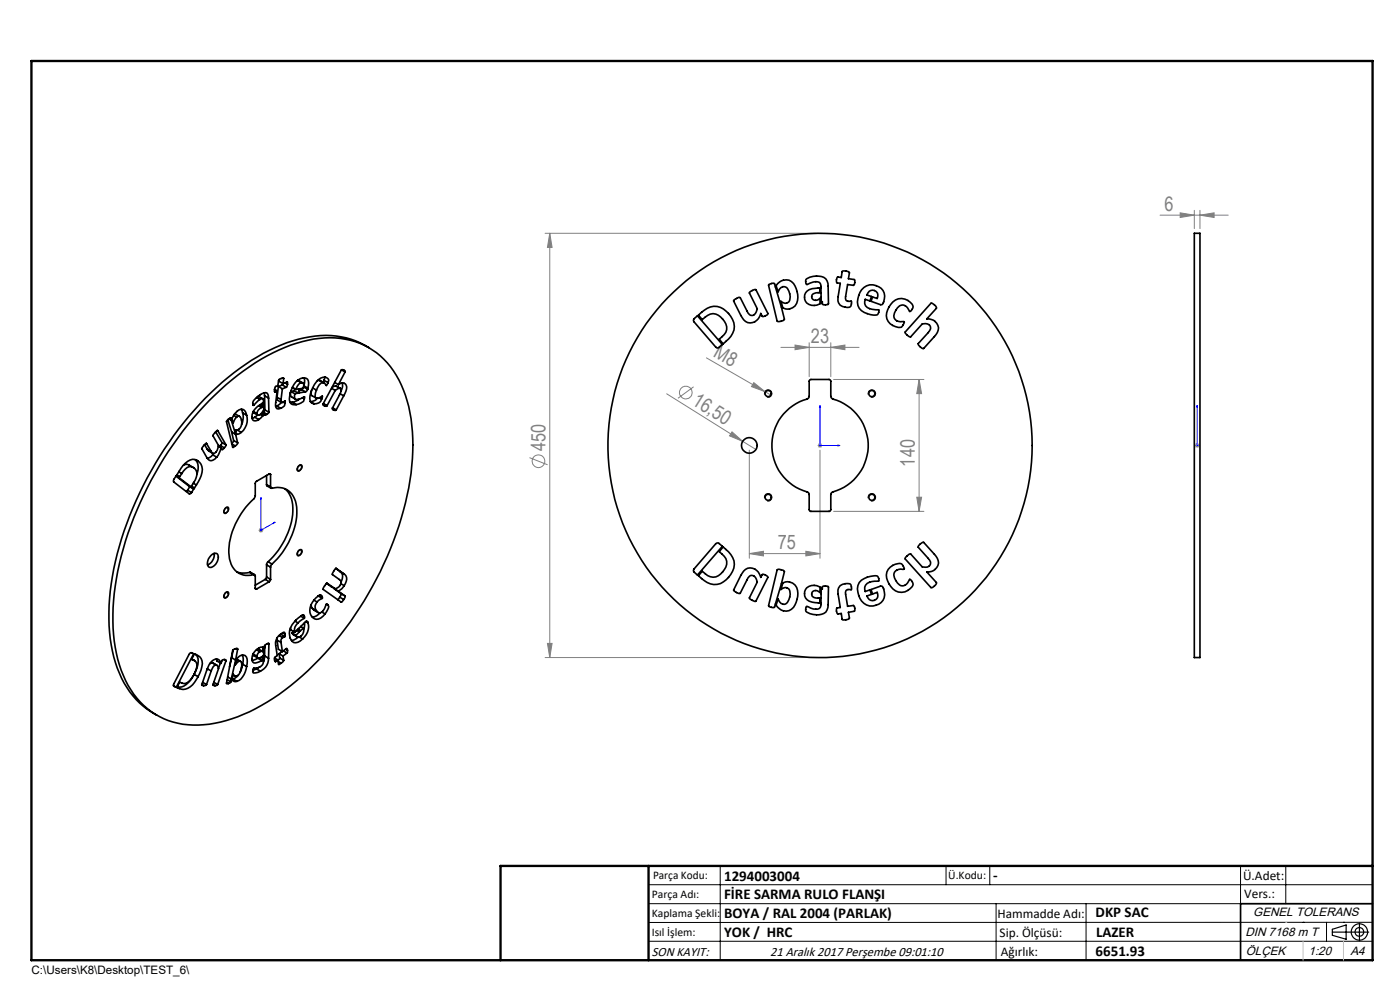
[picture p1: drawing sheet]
<svg xmlns="http://www.w3.org/2000/svg" width="297mm" height="210mm" viewBox="0 0 297 210" stroke-linecap="round" stroke-linejoin="round" font-family="sans-serif">
<g fill="none" stroke="#808080" stroke-width=".21">
<path d="M115.6 49.5h57.4M116.6 49.5v90M116.6 49.5l.5 3h-1zM246.1 45.6h14.5M250.4 45.1l3 .5-3 .5zM253.4 44.6v3.9M254.6 45.6l3-.5v1zM254.6 44.6v3.9M149.9 75.9l12.4 7.2M165.7 73.7h16.5M168.7 73.2l3 .5-3 .5zM171.7 72.7v7.2"/>
<path d="M176.2 73.7l3-.5v1zM176.2 72.7v7.2M112.3 97.1l3.9 1.5M141.4 83.5l16.2 10.1M147.1 82l-3.3 2.5M155.3 91.6l2.3 2-2.8-1.1zM157.6 93.6l2.8 1.7M159 95.5v22.9M159.9 81.2l2.4 1.9-2.9-1.1zM162.3 83.1l1.4 .8M173.5 94.5h.9M173.6 94.1l.7 .8"/>
<path d="M174 95.5v22.9M174 94v1M174.3 94.1l-.7 .8M176.8 80.5h19.2M195 80.5v28M195 80.5l.5 3h-1zM253.4 94.5h1.1M253.6 94.1l.7 .8M254 94v1M254.3 94.1l-.7 .8M54.9 112.5h.9M55 112.1l.7 .7"/>
<path d="M55.4 112v1M55.7 112.1l-.7 .7M159 117.4l3-.5v1zM159 117.4h15M171 116.9l3 .5-3 .5zM176.8 108.5h19.2M194.5 105.5h1l-.5 3zM115.6 139.5h57.4M116.1 136.5h1l-.5 3z"/>
<circle cx="114.2" cy="97.8" r="1.35"/>
<circle cx="145.5" cy="83.3" r="1.34"/>
</g>
<g fill="none" stroke="#000" stroke-width=".21">
<path d="M63.3 98.9a.48 .48 0 0 1 .7-.3 .48 .48 0 0 1 0 .8l-.3 .4a.43 .43 0 0 1-.6 .1 .43 .43 0 0 1-.1-.6zM162.2 83.7a.8 .8 0 0 1 .7-1 .8 .8 0 0 1 .8 .9 .8 .8 0 0 1-1 .7M184.2 83.7a.8 .8 0 0 1 .7-1 .8 .8 0 0 1 .9 .9 .8 .8 0 0 1-1.1 .7M47.7 107.8a.48 .48 0 0 1 .7-.2 .48 .48 0 0 1 .1 .7l-.3 .4a.43 .43 0 0 1-.6 .2 .43 .43 0 0 1-.1-.6zM63.3 116.8a.48 .48 0 0 1 .7-.2 .48 .48 0 0 1 0 .7l-.4 .6h-.5l-.1-.4zM162.2 105.7a.8 .8 0 0 1 .7-1 .8 .8 0 0 1 .8 .8 .8 .8 0 0 1-1 .7M184.2 105.7a.8 .8 0 0 1 .7-1 .8 .8 0 0 1 .9 .8 .8 .8 0 0 1-1.1 .7M47.7 125.8a.48 .48 0 0 1 .7-.3 .48 .48 0 0 1 .1 .8l-.3 .4a.43 .43 0 0 1-.6 .2 .43 .43 0 0 1-.1-.7zM137.6 187.7h153.6M137.6 191.7h153.6M137.6 199.7h153.6M152.8 183.7v20"/>
<path d="M200.7 183.7v4M210 183.7v4M211.3 191.7v12M230.4 191.7v12M263.2 183.7v20M272.8 183.7v8M276.4 195.6h.1M281.4 195.6v4.1M285 195.6h.1M291.2 195.6l-153.6 .1"/>
</g>
<g fill="none" stroke="#000" stroke-width=".25">
<path d="M282.6 197.7h7.8M282.6 197.1l3-.9v3l-3-.8zM288.4 195.8v3.8M106.2 203.7h185"/>
<circle cx="288.4" cy="197.7" r="1.74"/>
<circle cx="288.4" cy="197.7" r=".93"/>
</g>
<path d="M174 86l.1 .4h-.3zM174 86v8.5h4.2M177.8 94.4l.4 .1-.4 .1zM254 94.4v.2zM254 86v.4v-.4M254 94.5h.1M254 86v8.5M55.4 105.6v.3l-.1 .1zM55.4 105.6v6.9l2.9-1.7M58 110.8h.3l-.3 .2z" fill="none" stroke="#00f" stroke-width=".21"/>
<path d="M291.2 191.7h-28v12" fill="none" stroke="#000" stroke-width=".35"/>
<path d="M6.7 12.9h284.5v190.8h-284.5zM137.6 183.7v20M291.2 183.7h-185v20" fill="none" stroke="#000" stroke-width=".5"/>
<path d="M276.4 199.7v4M285 199.7v4" fill="none" stroke="#c0c0c0" stroke-width=".21"/>
<path d="M272.8 195.6h.1" fill="none" stroke="#c0c0c0" stroke-width=".25"/>
<g fill="#00f">
<path d="M177.8 94.4l.4 .1-.4 .1zM174 86l.1 .4h-.3z"/>
<path d="M254 94.4v.2zM254 86v.4zM58 110.8h.3l-.3 .2zM55.4 105.6v.3l-.1 .1z"/>
</g>
<g fill="#808080">
<path d="M155.3 91.6l2.3 2-2.8-1.1z"/>
<path d="M159.9 81.2l2.4 1.9-2.9-1.1z"/>
<path d="M168.7 73.2l3 .5-3 .5zM176.2 73.7l3-.5v1zM250.4 45.1l3 .5-3 .5zM254.6 45.6l3-.5v1z"/>
<path d="M159 117.4l3-.5v1zM171 116.9l3 .5-3 .5z"/>
<path d="M116.6 49.5l.5 3h-1zM116.1 136.5h1l-.5 3zM195 80.5l.5 3h-1zM194.5 105.5h1l-.5 3z"/>
</g>
<g fill="none" stroke="#000" stroke-width=".35">
<path d="M171 59.3a3.7 3.7 0 0 1 4.2-.1l.4 .9 .2 4.3a1.04 1.04 0 0 1-1.4 0v-.4l-.2 .3v-2.2a2.35 2.35 0 0 0-.4-2.2 3.2 3.2 0 0 0-2.6 .5l-.2-.3zM178.7 57.5a1.77 1.77 0 0 1 1.5 .3l-.2 1.3 1.2 .2a.95 .95 0 0 1-.2 1.2l-1.2-.1-.4 2.5a.88 .88 0 0 0 .3 .9 .88 .88 0 0 0 .9 .1v.1a.94 .94 0 0 1-.2 1 .94 .94 0 0 1-1.1 .1 1.68 1.68 0 0 1-1.5-2.2l.5-2.8-.7-.1a.9 .9 0 0 1 .2-1.2l.7 .1zM253.4 49.5h1.2v90h-1.2zM72.5 78.4l.7 .5M73.2 78.9a.52 .52 0 0 0-.8-.4l-3.9 7.2 .1 .3 .3 .1M73.2 78.9l-1.4 2.7M78.3 73.8a18.2 18.2 0 0 0-15-1.8 44.9 44.9 0 0 0-19.8 12.5 73.9 73.9 0 0 0-20.1 40.9 33.1 33.1 0 0 0 2.9 19.5 16.8 16.8 0 0 0 7 6.8M147.3 67.6l.7-.6 5.2 6.1-.7 .6a.43 .43 0 0 1-.7-.1l-4.6-5.3a.47 .47 0 0 1 .1-.7zM148.2 66.8a4.4 4.4 0 0 1 4.7-1.6 4.8 4.8 0 0 1 2.8 4.8 5.6 5.6 0 0 1-2.3 2.9l-.8-.9a3.2 3.2 0 0 0 1.6-2.7 3.7 3.7 0 0 0-2.9-2.8 3.9 3.9 0 0 0-2.3 1.3zM155.7 63.7l.9-.6h.4l1.5 2.9a1 1 0 0 0 .9 .9 1 1 0 0 0 1-.8l.3-.6-1.7-3.3a1.19 1.19 0 0 1 1.3-.8l2.6 5.1a1.02 1.02 0 0 1-1.2 .6l-.3-.6a2.16 2.16 0 0 1-1.9 2 2.16 2.16 0 0 1-2.3-1.6l-1.6-3zM163.1 60.4l.9-.3h.3l2.1 7.6a1.13 1.13 0 0 1-1.5 .4zM165 60.1a2.25 2.25 0 0 1 2.3-.7 2.25 2.25 0 0 1 1.6 1.8 3.8 3.8 0 0 1-.2 3.7 2.16 2.16 0 0 1-2.6 .4l-.4-1.4a1.13 1.13 0 0 0 1.4 .3 1.13 1.13 0 0 0 .5-1.3 2.68 2.68 0 0 0-.9-2 .98 .98 0 0 0-1.3 .4l-.3 .6-.5-1.3z"/>
<path d="M171.2 61.7a4 4 0 0 1 2.7-.6v1h-.8a.84 .84 0 0 0-.9 1.1 .84 .84 0 0 0 1.4 .4l.4-.3v1.1a2.01 2.01 0 0 1-2.3 .2 2.01 2.01 0 0 1-1-2.1zM183.3 61a2.68 2.68 0 0 1 3.5 0 2.68 2.68 0 0 1 .5 3.4l-.2 .2h-.3l-2-.7 .3-.9 1 .3a1.18 1.18 0 0 0-.7-1.7 1.18 1.18 0 0 0-1.5 1l1 .3-.4 .9-.9-.3a1.5 1.5 0 0 0 1.4 2.1l1.4 .1a.85 .85 0 0 1-.2 .9 .85 .85 0 0 1-.9 .2 3.7 3.7 0 0 1-3.3-2 4.3 4.3 0 0 1 1.3-3.8zM189.4 64.1a2.66 2.66 0 0 1 4.3 1l-.2 .5-.4 .5a2.58 2.58 0 0 0-1.6-1.4 2.49 2.49 0 0 0-1.7 2.9 2.64 2.64 0 0 0 2 .7 1.42 1.42 0 0 1-.9 1.2 2.68 2.68 0 0 1-2.6-1.5 2.68 2.68 0 0 1 .3-2.9zM197.5 64.3a1.31 1.31 0 0 1 1.1 1.1l-2 2.3a2.1 2.1 0 0 1 2.3 1.2 2.1 2.1 0 0 1-.7 2.5l-2.2 2.5a1.11 1.11 0 0 1-1.2-1l2.1-2.4a1.02 1.02 0 0 0 .5-1.2 1.02 1.02 0 0 0-1.1-.7l-.6 .1-2.5 2.7a1.2 1.2 0 0 1-1.2-1zM38.9 98.7a1.06 1.06 0 0 1 1.2 0l.9 .5M41.4 97.5a2.45 2.45 0 0 1 .4 3M41.6 97.6l.4 .2M42 97.8a2.45 2.45 0 0 1 .7 3.1l-1 2M42 97.8a1.87 1.87 0 0 0-2.7 .4l-.9 1.1-.9 1.4 .6 .4 .5-.6M43.4 94.3l.6 1M43.7 94l.1 .1M43.8 94.1a1.36 1.36 0 0 0-1 1l1.1 2a1.01 1.01 0 0 0 1.7 .2l.4-.3"/>
<path d="M43.8 94.1l1 1.7M44 95.3l.3 .3M44 95.3l.8 .5M44.3 95.7l.8 .5M44.4 85a47.4 47.4 0 0 1 18.5-12.2 18.5 18.5 0 0 1 16.1 1.5 19.7 19.7 0 0 1 8 13.2 50.3 50.3 0 0 1-2.9 25.7 72.1 72.1 0 0 1-24.9 34.1 34.3 34.3 0 0 1-16 6.4 16.1 16.1 0 0 1-17-10.4 36.4 36.4 0 0 1-1.5-20.5 74.6 74.6 0 0 1 19.7-37.8zM45.1 96.5l-.3 .3-.8 .4M45.1 96.5l.9 .5M45.3 96.2l-.2 .3M45.8 91.6l1.3 2.3M46.1 91.3h.1M46.2 91.3a1.77 1.77 0 0 0-1 1.1l1.2 2.1a1.52 1.52 0 0 1-1.2 1.7l-.4-.4M46.2 91.3l1.7 3.1"/>
<path d="M46.3 94.7l.6 .3M46.7 94.5l.9 .5M46.7 94.5l-.2 .3M46.9 95l-.6 1.6-.3 .4M46.9 95l.2 .4 .5-.4M47.1 93.9l-.4 .6M47.1 93.9l.8 .5M47.9 94.4l-.3 .6M48.3 89l.8 2.6M48.5 88.9l.6 .2M48.9 88.6l.1 .1M49 88.7a1.2 1.2 0 0 0-1 .8l1.4 5.4 .5-.3"/>
<path d="M49 88.7l.1 .4M49.1 89.1l.9 3M49.1 91.6l.9 .5M49.1 91.6l.5 1.8M49.2 94.1l.7 .5M49.6 93.4l-.5 .6M49.6 88.1l.6 .4M49.6 93.4l.8 .5M49.8 87.8l1 .5M50 92.1l.4 1.8M50.2 88.5a.45 .45 0 0 1 .7-.1 1.8 1.8 0 0 1-.6 2.8h-.4l.3 .9 1-.4M50.3 91.2l-.3 .3"/>
<path d="M50.3 91.2l.9 .5M50.4 93.9l-.5 .7M50.4 91.2h-.1M51.2 86.8l.3 .8M51.5 87.6l.1 .9-.3 1.5M51.5 87.6l.8 .5M52.3 88.1l.1 .4a3.5 3.5 0 0 1-1.2 3.2M52.3 88.1a1.14 1.14 0 0 0-.7-1.2 1.14 1.14 0 0 0-1.3 .4l-.6 .6-.5 1 .3 .9 .7-1.3M53.7 85.9l.1 .1M53.7 87.4l.1 .2M53.7 87.3l.8 .4M53.8 87.6l.8 .4-.6 .5"/>
<path d="M54 88.5l-.5 .3M54 88.5l.9 .5M54.4 84.3l.7 .4M54.5 87.7l.1 .3h.3l.4-.2 .5-.6v1M54.7 84.1h.2M54.9 86.1l.6 .3M54.9 84.1l.8 .5M55.1 85.9l.6 .4M55.1 84.7l-1.3 1.3M55.1 84.7l.6-.1 .1 .1 .2 3.2 .1-.3M55.2 87.9l.6 .3M55.5 86.4l-.8 .7-.2 .6"/>
<path d="M55.7 86.3v-.8a3.5 3.5 0 0 0-2.2 3.3l.1 .2a.92 .92 0 0 0 1.3 0M55.7 86.3l-.2 .1M55.8 88.2l-.9 .8M56 87.5l.1 .1M56.1 83.4v.6M56.1 87.6v.4l.5-.1M56.1 84l.9 .4M56.1 84l.1 3M56.1 87.7l.5 .2M56.2 87l-.2 .3M56.2 87l.8 .4M57 84.4a.85 .85 0 0 0-.3-1 .85 .85 0 0 0-1.1 .1l-.8 .6a1.91 1.91 0 0 0-1.2 1.5l.1 .4h.1"/>
<path d="M57 84.4v3M57 87.4l-.4 .5M58.2 83l.1 .1M58.2 82.6l.6 .3M58.7 86.1l.8 .5M58.7 86.1l-.2 .1M58.8 84.3v.6l.9 .5M58.8 84.3l.8 .5M58.8 82.9l-.3 2.5a1.26 1.26 0 0 0 .3 1.3l.7-.1M58.8 82.9l-.5 .2M59.1 82l.8 .5M59.1 82l-.3 2.3"/>
<path d="M59.2 80.5v.4l.8 .5M59.6 85.3l-.1 .3-.8 .5M59.6 84.8l.1 .6h.3l.5-.4v.5M59.9 82.5l-.3 2.3M59.9 81.7l.8 .5M59.9 81.7l-.8 .3M60 80.2l.2 .1M60 81.4l1-.4v.5M60.1 81.4l-.2 .3M60.1 85.3l.4 .2M60.2 80.3l-.1-.1a.97 .97 0 0 0-1 .5l-.2 1.1a.93 .93 0 0 0-.6 1.3M60.2 80.3l-.2 1.1"/>
<path d="M60.4 81.2l.6 .3M60.5 85.5a1.02 1.02 0 0 1-1 1.1M60.7 82.2l-.8 .3M61 81.5l-.3 .7M61.7 83a.89 .89 0 0 0 .2 1.2M61.7 83l.8 .5M61.8 84.2l.9 .5M62 85.3l.8 .5M62 85.3l-.4 .1M62 82.2l.8 .4M62.4 82.9l.9 .5M62.4 82.9l-.7 .1"/>
<path d="M62.5 82.4l-.1 .5M62.5 83.5a.76 .76 0 0 0 0 .8 .76 .76 0 0 0 .7 .4l1.4-.5v.4M62.8 82.6l.7-.1-.2 .9M63.1 80.7h.3l.9 .5M63.1 80.7l.8 .5M63.3 83.4l-.8 .1M63.4 98.9l.2-.2a.55 .55 0 0 1 .4 .5 .55 .55 0 0 1-.4 .5l-.2 .2-.3-.3zM63.5 84.7l-1.5 .6M63.9 81.2a1.62 1.62 0 0 0-1.1 1.4M63.9 81.2h.3a.94 .94 0 0 1 .1 1.1M64 82.6l.8 .5M64 82.6l-.4 .1"/>
<path d="M64.2 84.4l.4 .2M64.3 82.3l-.3 .3M64.3 82.3l-.7 .2-.2 .9 1.4-.3M64.5 81.8l.8 .5M64.5 81.8l-.1 .3 .9 .5M64.5 80.2a2.11 2.11 0 0 1 0 1.6M64.6 84.6l-.3 .6-1.5 .6M65.3 82.6l-.5 .5M65.3 82.3a1.74 1.74 0 0 0-.4-2.1 2.96 2.96 0 0 0-3.1 2.6l-.2 .6a2.08 2.08 0 0 0 .4 2.4h.8M65.3 82.3v.3M65.9 85.2l.7 .4M66.1 82.9v.9l1 .6"/>
<path d="M66.3 82.3l.8 .5M67.1 82.8a1.39 1.39 0 0 0 0 1.6l.2 .1M67.2 84.5l-.3 .4-1.1 .3M67.3 84.5h.3l.8-.5-.2 .7M67.7 80.7l-.4 .1M67.7 80.7l1.1 .5M67.7 80.7l.8 .5M67.8 84.4l.4 .3M68.2 84.7l-.5 .7-1.1 .2M68.5 81.2l-.4 .1-.4 .4-.6 1.1M68.5 81.2h.3l.4 .6M68.6 85.6l.8 .4"/>
<path d="M68.6 86l.3 .1M68.7 80.7l-.2 .4M68.7 80.7l.9 .5M68.9 80l-.2 .7M69.1 81.7l.1 .1M69.4 86l-.1 .2-.4-.1M69.6 81.2l-.4 .6M69.6 81.2a.81 .81 0 0 0-.1-1 .81 .81 0 0 0-1-.2 5.1 5.1 0 0 0-2.8 4.6 .93 .93 0 0 0 .9 1M70.3 82.4l.8 .4M70.6 86.5l.7 .5M70.6 86.8l.2 .2M71 81.1l.8 .5"/>
<path d="M71.1 82.8l.8-.4 .5 .2-.2 .8-1.7 3.2 .3 .4M71.1 82.8l-1.7 3.2M71.3 81.9l-.9 .3M71.3 81.9l.9 .5M71.3 81.9h.1M71.3 87h-.5M71.8 81.6a.99 .99 0 0 1 1.2-.3 .99 .99 0 0 1 .5 1.2l-.6 1.5M72.1 83.5l.8 .5M72.6 81.2a2.08 2.08 0 0 1-.2 1.7M72.9 84l-1.6 3M171.8 80.6h4.3l.1 3.5 .3 .4a10.3 10.3 0 0 1 7.7 10 10.3 10.3 0 0 1-7.7 10l-.3 .4v3.3l-.2 .3-4.2-.1-.1-.2v-3.4l-.2-.3a10.3 10.3 0 0 1-7.7-10 10.3 10.3 0 0 1 7.7-10l.2-.3zM37.3 101l3 2.2"/>
<path d="M37.9 100.1l.7 .4M38.6 100.5a2.55 2.55 0 0 1 1.9-1.5 1.61 1.61 0 0 1 1.1 2.3l-1 1.8 .6 .4 .5-.6M39.8 104l-.3 .2M39.8 104l.8 .5M40.3 103.2l.8 .5M40.3 103.2l-.5 .8M41 102.5l.7 .4M41.1 103.7l-3.7-2.8-.6 .9v.4l3.3 2.5 .2 .1 .3-.3M41.1 103.7l-.5 .8M44.8 117.8a.82 .82 0 0 1 1.1-.4 .82 .82 0 0 1 .4 1.1 1.95 1.95 0 0 1-1.9 1.8 1.79 1.79 0 0 1 .4-2.5zM45.4 117.4a2.36 2.36 0 0 1-1.4 2.4M47.8 107.9l.4-.2a.63 .63 0 0 1 .1 .7 .63 .63 0 0 1-.7 .3l-.1-.3z"/>
<path d="M56.6 102.8l.1 .3 .8 .5M56.6 102.8l.8 .5M56.6 100.9v1.9M56.6 119.8v2.6M56.6 119.8l.8 .5M56.9 119.2l-.3 .6M56.9 119.2l.8 .5M57.1 100.5h.2l.1 .2M57.1 100.5l-2.8 1.7-.3 3.3a17 17 0 0 0-5.5 11.8 4.5 4.5 0 0 0 3.1 4.7l1.1 .1 1.1-.2M57.1 100.5l.3 .2M57.4 103.3l.1 .2a4.1 4.1 0 0 1 5.3 3.4 14.9 14.9 0 0 1-4.5 12.2l-.6 .6M57.4 100.7v2.6"/>
<path d="M57.7 119.7l-.3 .6M60.4 103.7a5.9 5.9 0 0 1 1.7 5.4 16.6 16.6 0 0 1-5.2 10.1M63.4 116.8a.39 .39 0 0 1 .6-.1 .39 .39 0 0 1-.1 .6l-.1 .2a.37 .37 0 0 1-.5 .3 .37 .37 0 0 1-.2-.6zM151.8 115.3l.6-.1 .8 .7-5.2 6.1-.7-.6a.46 .46 0 0 1-.1-.7zM153.4 116a5.1 5.1 0 0 1 2.4 3.7 5 5 0 0 1-3.6 4.3 4.8 4.8 0 0 1-4-1.9l.8-.9a3.1 3.1 0 0 0 2.9 1.2 3.7 3.7 0 0 0 2.3-3.3 3.7 3.7 0 0 0-1.6-2.1zM192.2 118.2l.6-.6 .4-.1 2.5 2.8a1.28 1.28 0 0 0 1.7-.6 1.1 1.1 0 0 0-.5-1.2l-2.1-2.4a1.17 1.17 0 0 1 1.1-1.1l2.3 2.6a2.09 2.09 0 0 1 .7 2.5 2.09 2.09 0 0 1-2.3 1.2l2 2.3a1.31 1.31 0 0 1-1.1 1l-5.4-6zM40.3 138.5h.3l.5 .2-3.7 7.1-.5-.2-.1-.4zM41.5 138.8a2.35 2.35 0 0 1 .3 2.8l-.6 1.4 .8 .5M45.9 139.8l.1 .4 .9 .5M47.6 139.9l.3 .3M47.6 139.9l-.5 .1-.2 .7M47.6 139.9l.3 .1v.2"/>
<path d="M47.8 125.8l.3-.2a.53 .53 0 0 1 .4 .5 .53 .53 0 0 1-.4 .5l-.4 .2-.2-.2zM49.1 139.5l.9 .5M49.1 139.5l-.4 2M49.5 137.9l-.4 1.6M50.2 139.9l.5 .4M50.2 139.8l.8 .5M50.2 137.6l.2 .1M50.2 121.3l1.1 .3 1.7-.2M50.4 137.7v-.1a.86 .86 0 0 0-1 .4l-1.4 6.9 .2 .2 .3-.1M50.4 137.7l-.4 2.3M51.5 139l.1 .8-.1 1.1M53 121.4l1 .5"/>
<path d="M53 121.4l.8 .5M53.8 121.9l.4 .2v2.7M54.2 124.8v.1h.2M54.2 124.8l.2 .1M54.4 137.8l.7 .4M54.5 139.2l.2 .4 1-.4v.8M54.5 139.2l-.8-.5 .1 .4 .8 .5M54.6 137.6l.3 .1M54.7 139.6l-1.2 .5M54.7 139.6l.8 .5M54.8 139.6h-.1M54.9 137.7l.9 .5"/>
<path d="M54.9 137.5v.2M55 139.6l.7 .4M55.1 138.2l-.3 .4-.3 .6M55.8 138.2v-.9a2.41 2.41 0 0 0-2.2 3.1 1.15 1.15 0 0 0 1.5 0l.4-.3M55.8 138.2h-.7M56 137.3l.1 .1M56.1 137.4l-.1-.1-.1 1.8a2.39 2.39 0 0 1-.5 2.2l-1 .4a.61 .61 0 0 0-.8 .3 .61 .61 0 0 0 .2 .8l1-.2 .4-.2M56.1 139.1l-.2 1.3M56.1 139.1l.9 .5M56.2 136.9l-.1 2.2M56.3 122.9l.8 .5M56.3 122.9l-2.1 1.2"/>
<path d="M56.6 122.4l-.3 .5M56.6 122.4l.8 .5M56.9 136.5l.1 .1M57 139.6a2.91 2.91 0 0 1-1.8 2.8M57 136.6v-.1a.81 .81 0 0 0-.9 .9M57 136.6v3M57.1 123.4l-2.7 1.5M57.4 122.9l-.3 .5M57.4 120.3v2.6M58.2 139.6l.7 .4M58.8 135.4v.4M58.8 135.8l.8 .5"/>
<path d="M58.8 135.8l.3 1.9 .8 .5M58.9 140l.2 1 .6-.3M58.9 140l-.4 .3M59.2 134.8l.8 .4M59.2 138.7l.8 .5M59.2 138.7l.1 .9M59.3 139.6l-.4 .5M59.3 139.6l.9 .5M59.6 136.3l.3 1.9M59.7 134.4l-.1 .1 .8 .5M59.8 138.2l-.6 .5M60 135.2l-.3 .4-.1 .7"/>
<path d="M60 134.2l.5 .3M60 139.2l.2 .9M60.1 138.1l.8 .4M60.4 135l-.4 .2M60.5 134.5l-.2-.4a2.55 2.55 0 0 0-1.8 2.8l.3 2.2-.5 .3a.63 .63 0 0 0 .2 .9M60.5 134.5l-.1 .5M60.6 137.7l.4 .2M60.9 138.5l-.9 .7M61 137.9l-.1 .6M61 137.9l-.2-.4-.9 .7M61.6 133.2l.1 .4 .8 .5M61.9 134.3l.4 .3"/>
<path d="M61.9 134.3l.9 .5M62.2 134.6l.9 .5M62.3 133.9l-.4 .4M62.6 131.8l.6 .3M62.9 133.7l.6 .3M63.2 132.1a1.81 1.81 0 0 0-.7 2M63.2 135.2l-.8 .5-.6 .1M63.5 134l-.2-.6-.8 .7M63.5 134l-.7 .8M63.5 135.1l.7 .4M63.8 130.7l.8 .5M63.8 132.9l.5 .3"/>
<path d="M64.2 130.4l.4 .3M64.3 133.2a1.39 1.39 0 0 1-1.2 1.9l-.3-.3M64.6 131.2l-1.4 .9M64.6 130.7v.5M64.6 130.7l-.2-.3a5 5 0 0 0-3 3.9 1.73 1.73 0 0 0 1.3 2l.5-.1 1-.7M64.6 132.1l-.2 1.4M64.9 131.9l.4 .2M65 131.8l.3 .1M65.3 131.9l-.4-.1-1.5 1.5 .2 .6 .7-.7M65.3 131.9v.2M65.3 132.1a3.1 3.1 0 0 1-1.1 3.4M66 128.3l.3 .8"/>
<path d="M66.3 129.1l.4 .3M66.3 129.1l.8 .5M66.6 127.3l.7 .4M66.6 129.5l.9 .4M67.3 127.7l-.2 .2a1.3 1.3 0 0 0 0 1.7M67.5 126.5l.9 .4M67.9 130a2.21 2.21 0 0 1-1.6 .9M67.9 126.2l.3 .2M68.2 126.4l-.1-.2a3.5 3.5 0 0 0-2.4 3.2 1.59 1.59 0 0 0 .9 1.8 1.59 1.59 0 0 0 1.9-.5l.5-.5M68.2 126.4l.2 .5M68.3 129.8l.7 .4M68.4 126.9l-1.1 .8"/>
<path d="M69.3 123.7l1.8 1.2M69.3 128.2l.3 .1M69.6 128.3a.68 .68 0 0 1 0 .9l-.6 1M69.6 128.3l-.2-.2-.2 .1a2.36 2.36 0 0 1-1.5 1.8l-.6-.4M70.9 124.9l.9 .5M70.9 124.9l1.5 1M71 124.9h-.1M71.1 124.9l-1.7-1.2a1.82 1.82 0 0 0-.9 1.2l3.9 2.8 .5-.5M71.2 120.6l.9 .6M71.8 125.4l1.4 1M72.1 121.2a1.46 1.46 0 0 1 .3 2.2M72.1 126.7l-.4 .5"/>
<path d="M72.1 121.2l.8 .5M72.1 126.7l.8 .5M72.3 123.8l.7 .4M72.4 125.9l-.3 .8M72.4 125.9l.8 .5M72.9 121.7l-1.6-1.1a1.5 1.5 0 0 0-.8 1.2l1.5 1.1a1.02 1.02 0 0 1-.4 1.8l-.5 .2M72.9 121.7a1.41 1.41 0 0 1 .4 2.1l-.3 .4M73 124.2l-.5 .7-.7 .5M73.2 126.4l-.3 .8M157.8 121.1a2.13 2.13 0 0 1 2.2-.5 2.13 2.13 0 0 1 1.4 1.9l.3-.6a1.02 1.02 0 0 1 1.2 .6l-2.5 5a1.24 1.24 0 0 1-1.4-.6l1.7-3.4a1.41 1.41 0 0 0-1.2-1.4 1.21 1.21 0 0 0-1 .9l-1.4 2.8a1.15 1.15 0 0 1-1.5-.5l1.6-3.2zM164.9 120.8a1.17 1.17 0 0 1 1.5 .5l-2.1 7.4a.97 .97 0 0 1-1.2-.3zM166.1 123.6a2.2 2.2 0 0 1 3.2 2.3l-.2 1.2a2.57 2.57 0 0 1-2.9 2.5 2.91 2.91 0 0 1-1.6-1.2l.5-1.3a1.27 1.27 0 0 0 1.6 1 2.72 2.72 0 0 0 .7-3.2 1.16 1.16 0 0 0-1.7 .2z"/>
<path d="M171.1 124.7a2.42 2.42 0 0 1 2.9-.2v1.2a.92 .92 0 0 0-1.2-.4 .92 .92 0 0 0-.5 1.2 1.7 1.7 0 0 0 1.6 .4v1h-.3a2.59 2.59 0 0 1-2.9-1.5 1.86 1.86 0 0 1 .4-1.7zM174.5 124.5l.6-.2 .6 .1 .1 .2-.1 3.7a1.96 1.96 0 0 1-2.5 2.1 2.69 2.69 0 0 1-2.3-.9l.2-.9a4.3 4.3 0 0 0 2.7 .5l.4-.9v-3.5l.2 .3zM178.2 124.2a1.92 1.92 0 0 1 2.3-.1l.1 1a.84 .84 0 0 0-.9 .1 .84 .84 0 0 0-.3 .8l.4 2.6 1.2-.2a.95 .95 0 0 1 .2 1.3l-1.2 .2 .2 1.2a1.17 1.17 0 0 1-1.4 .4l-.3-1.4-.7 .1a.96 .96 0 0 1-.2-1.2l.7-.1-.5-2.9a1.91 1.91 0 0 1 .4-1.8zM182.7 123.1a4.8 4.8 0 0 1 3.5-.9l.2 .5v.5l-.9 .1a1.71 1.71 0 0 0-1.9 2.2l.9-.4 .4 1-1 .3a1.18 1.18 0 0 0 1.6 1 1.18 1.18 0 0 0 .6-1.7l-1 .3-.3-.9 2-.8a.54 .54 0 0 1 .7 .6 2.71 2.71 0 0 1-1.6 3.5 2.71 2.71 0 0 1-3.5-1.5 3 3 0 0 1 .3-3.8zM188.8 120.3a2.28 2.28 0 0 1 2.5-.6l.5 1a2.1 2.1 0 0 0-2.1 1 2.65 2.65 0 0 0 1.8 2.6 2.58 2.58 0 0 0 1.6-1.4 1.12 1.12 0 0 1 0 2 2.74 2.74 0 0 1-4.5-1 2.6 2.6 0 0 1 .2-3.6zM36.8 145.4l.6 .4M37.5 145.8l.5 .2M41 143.4l-.2 .2a3.6 3.6 0 0 1-2.8 2.2l-.4-.1M41.1 140a1.31 1.31 0 0 1 .5 1.9l-.4 1.2a2.77 2.77 0 0 1-2.3 1.9l-.8-.3-.6 1.1 .5 .2M41.1 140l-.5-.1 .6-1.2 .5 .2a1.95 1.95 0 0 1 1.1 2.5l-.8 2.1M41.1 140l-.4-.2 .6 .4M42 143.5l-.3 .6a2.93 2.93 0 0 1-3.7 1.9"/>
<path d="M42.8 145.2v.2h.4M42.8 145.2l.4 .2M43 144.7l.8 .5M43.8 145.2l-.1 .2h-.5M44 141.8l.8 .5M44.8 142.3l-1 2.9M45 140.6l-.5 .2M45 140.6l1 .5M45 140.6l.8 .5M45.2 145.2v.2h.4M45.2 145.2l.4 .2M45.4 144.7l.8 .5"/>
<path d="M45.8 141.1l-.5 .2-.5 1M45.8 141.1h.3l.3 .7-1.2 3.4M46.2 145.2l-.6 .2M46.7 140.6l-.3 1.2M46.9 140.7a1.06 1.06 0 0 0-.9-.9 1.06 1.06 0 0 0-1.1 .5l-.6 .8-.4 1-1.1 3.1M47.9 140.2l-1.7 5M48.1 144.8l.4 .2M48.2 144.2l.8 .4M48.3 143.6l.8 .4M49 144.6l-.5 .4M49.1 144l-.1 .6M49.4 143.2l.4 .2"/>
<path d="M49.4 144l.9 .5M49.4 144l-.2 .1M50 140l-.9 4M50.5 143.2l-.7 .7-.4 .1M50.7 140.3l-.8 .8 .3-1.3a1.3 1.3 0 0 1 2.1-.4 3.2 3.2 0 0 1 0 2M50.7 140.3h.4a2.73 2.73 0 0 1-.9 3.1l-.5-.1-.2-.3-.3 1.2a.94 .94 0 0 0 1.1 .3M51.5 140.9l-.5 1.6M51.5 140.9l.8 .5M52.3 141.4l-.3 1.1a3.4 3.4 0 0 1-1.7 2M54.4 141.9l-.8 .3M54.4 141.9l.8 .5M54.9 141.6l-.5 .3"/>
<path d="M55.7 140l-.2 .1M58.3 140.2l.2 .1M59 140.3l.7 .4M60.2 140.1l-.5 .6"/>
<circle cx="159" cy="94.5" r="1.65"/>
<circle cx="163" cy="83.5" r=".65"/>
<circle cx="174" cy="94.5" r="45"/>
<circle cx="184.9" cy="83.5" r=".65"/>
<circle cx="163" cy="105.5" r=".65"/>
<circle cx="184.9" cy="105.5" r=".65"/>
</g>
<g font-size="4.2" fill="#808080">
<text x="247.1" y="44.7">6</text>
<text x="151.2" y="75.6" transform="rotate(30 151.2 75.6)">M8</text>
<text x="172" y="72.7">23</text>
<text x="146.6" y="85.7" transform="rotate(32 146.6 85.7)">16,50</text>
<text x="115.7" y="95.6" transform="rotate(-90 115.7 95.6)">450</text>
<text x="194.1" y="99" transform="rotate(-90 194.1 99)">140</text>
<text x="165" y="116.5">75</text>
</g>
<g font-size="3.2">
<text x="153.6" y="186.8">1294003004</text>
<text x="153.6" y="190.8">FİRE SARMA RULO FLANŞI</text>
<text x="210.7" y="186.6">-</text>
<text x="153.6" y="194.8">BOYA / RAL 2004 (PARLAK)</text>
<text x="232.4" y="194.5">DKP SAC</text>
<text x="153.6" y="198.8">YOK / HRC</text>
<text x="232.4" y="202.8">6651.93</text>
<text x="232.5" y="198.8">LAZER</text>
</g>
<g font-size="2.8">
<text x="263.7" y="186.7">Ü.Adet:</text>
<text x="263.9" y="190.5">Vers.:</text>
<text x="211.6" y="194.8">Hammadde Adı:</text>
<text x="138.3" y="202.8">SON KAYIT:</text>
<text x="163.4" y="202.8">21 Aralık 2017 Perşembe 09:01:10</text>
<text x="212.1" y="198.7">Sip. Ölçüsü:</text>
<text x="212.3" y="202.7">Ağırlık:</text>
</g>
<g font-size="2.6">
<text x="265.9" y="194.4">GENEL TOLERANS</text>
<text x="264.2" y="198.5">DIN 7168 m T</text>
<text x="264.3" y="202.6">ÖLÇEK</text>
<text x="277.6" y="202.6">1:20</text>
<text x="286.5" y="202.6">A4</text>
</g>
<g font-size="2.5">
<text x="138.3" y="190.5">Parça Adı:</text>
<text x="138.5" y="186.5">Parça Kodu:</text>
<text x="201.2" y="186.5">Ü.Kodu:</text>
<text x="138.3" y="194.5">Kaplama Şekli:</text>
<text x="138.3" y="198.6">Isıl İşlem:</text>
<text x="6.7" y="206.7">C:\Users\K8\Desktop\TEST_6\</text>
</g>
</svg>
